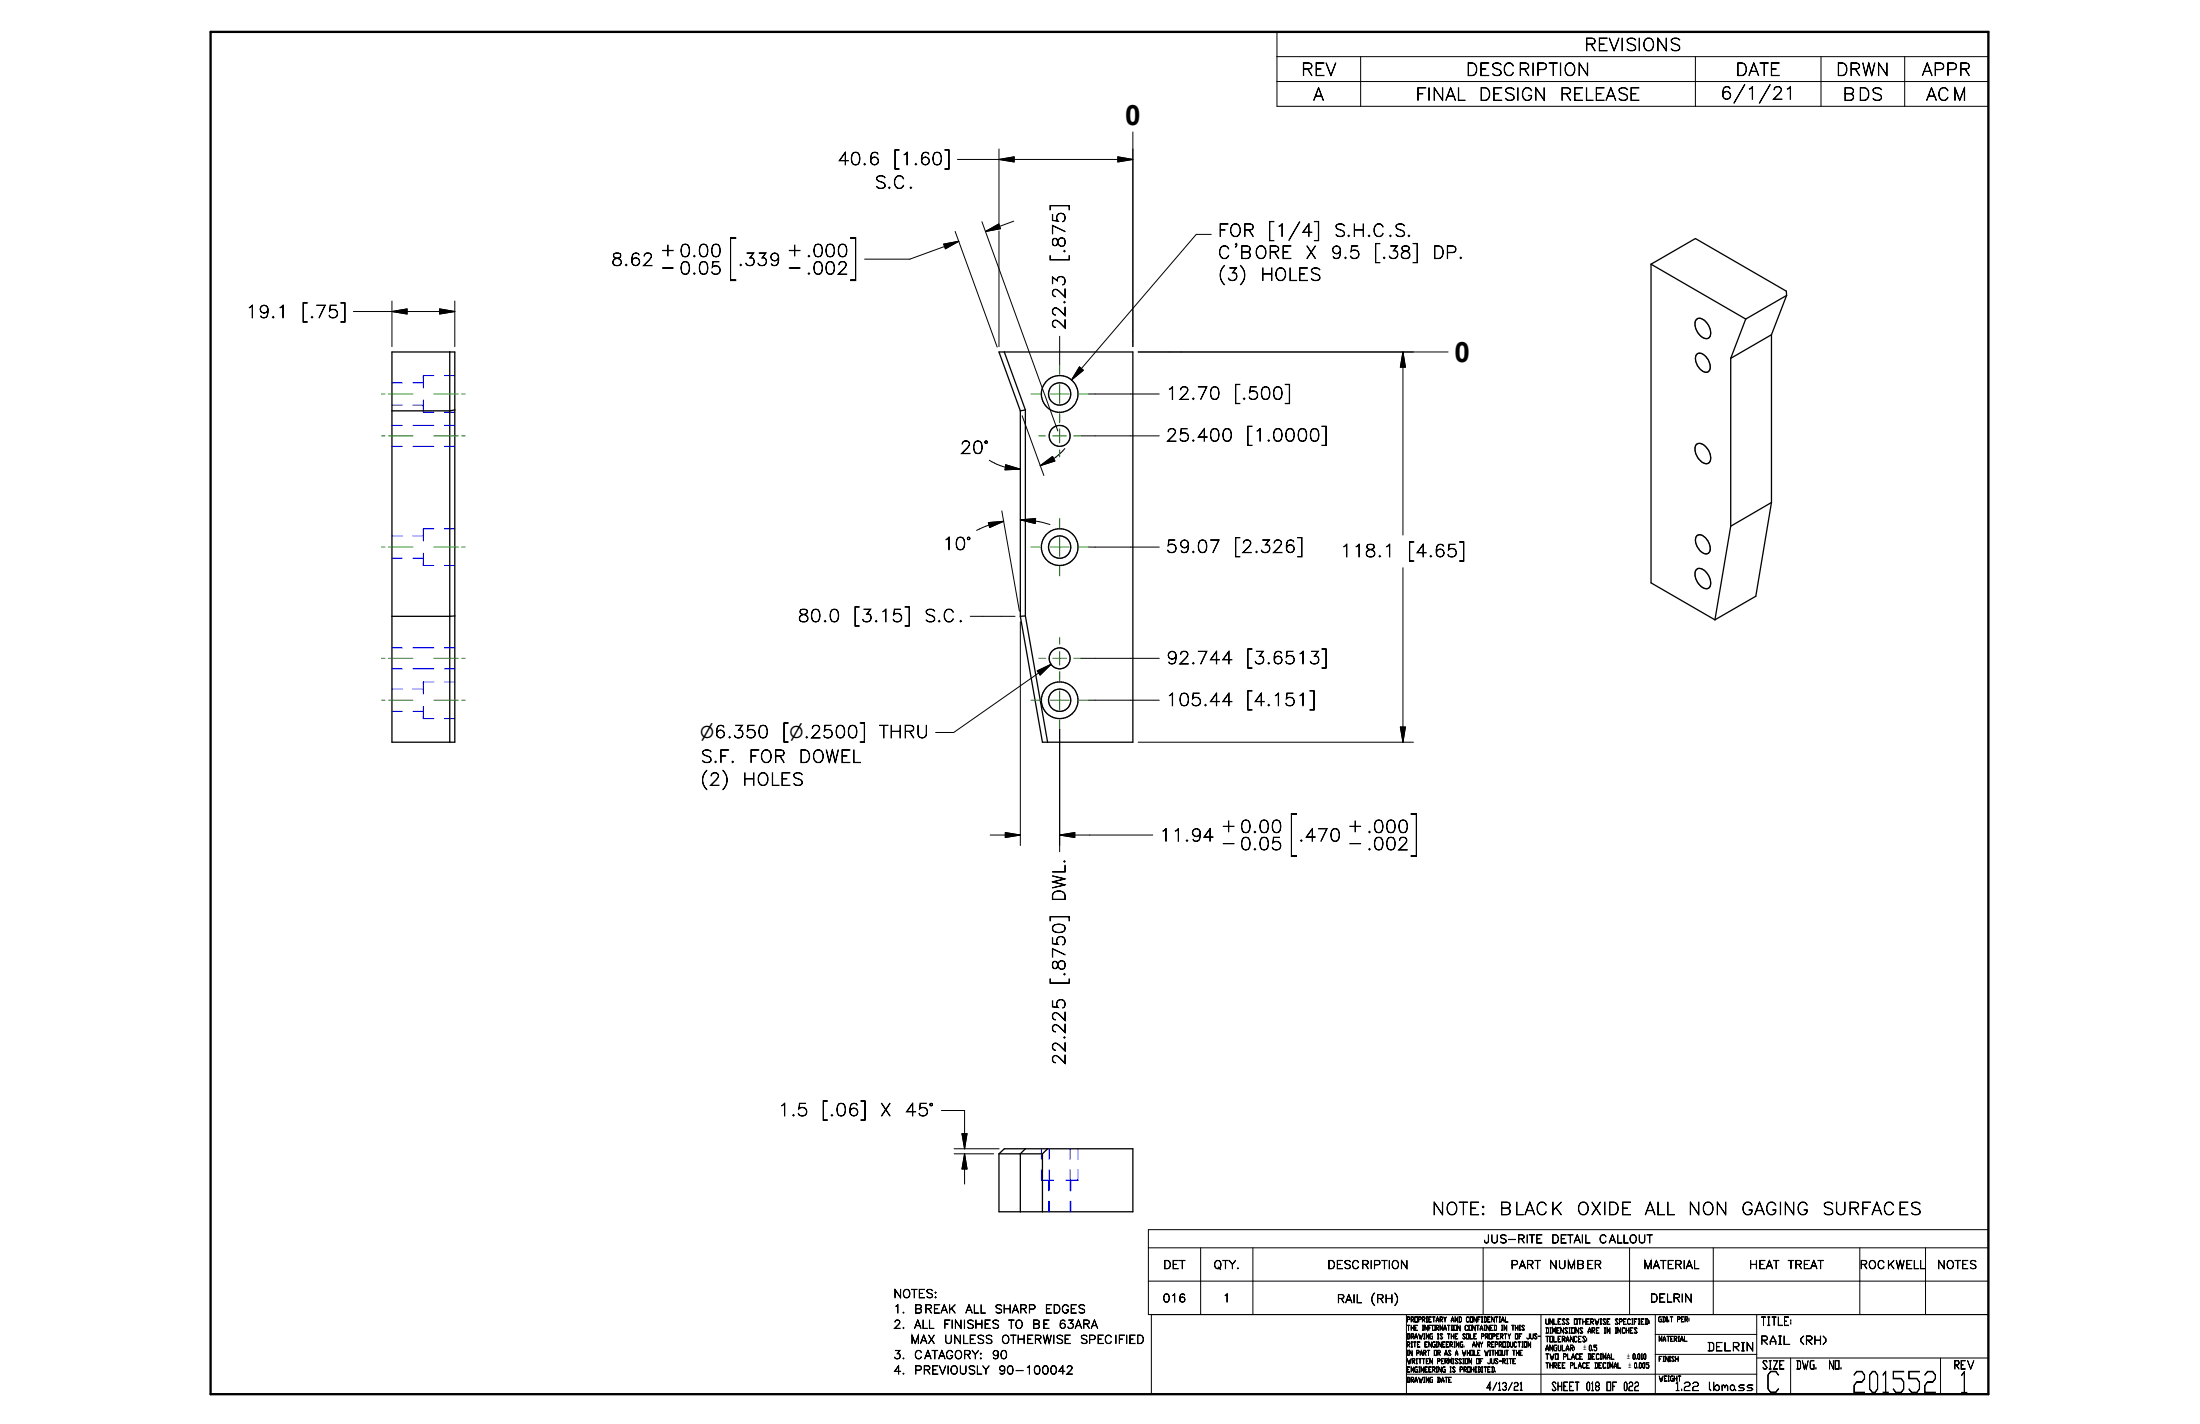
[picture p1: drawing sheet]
<svg xmlns="http://www.w3.org/2000/svg" width="432mm" height="279mm" viewBox="0 0 432 279" stroke-linecap="round" stroke-linejoin="round" font-family="sans-serif">
<g fill="none" stroke="#000" stroke-width=".25">
<path d="M324.1 51.8l8.7-5 17.8 10.3 .1 .9M324.1 51.8v62.6l12.5 7.2M324.1 51.8l18.5 10.8M350.7 58l-3 7.7M350.7 58l-8.1 4.6M76.9 69.1h12.4v76.5h-12.4zM88.3 69.1v76.5M197.1 69.1l4.2 11.3M333 69.6a1.26 1.26 0 0 1 1.9 .5 2.14 2.14 0 0 1 .3 2.9 2.32 2.32 0 0 1-2.4-2.2v-.9zM333 62.7a1.47 1.47 0 0 1 2 .7 2.34 2.34 0 0 1 .4 2.9 1.88 1.88 0 0 1-2.3-1.2 2.16 2.16 0 0 1-.1-2.4zM339.7 70.3v32.9M342.6 62.6l-2.9 7.7"/>
<path d="M347.7 65.7v32.9M347.7 65.7l-8 4.6M89.3 80.4l-1 .2h-11.4M200.3 80.6l-4.2-11.5h26.3v76.5h-17.8l-4.3-24.7M200.3 80.6v40.3M201.3 80.4l-1 .2M201.3 80.4v40.5M333 87.2a1.71 1.71 0 0 1 2.2 1 2.14 2.14 0 0 1 .2 2.6 1.82 1.82 0 0 1-2.3-1.2 2.16 2.16 0 0 1-.1-2.4zM347.7 98.6l-3.1 18.4-8 4.6M347.7 98.6l-8 4.6M333 111.7a1.46 1.46 0 0 1 2 .8 2.34 2.34 0 0 1 .4 2.9 1.88 1.88 0 0 1-2.3-1.2 2.15 2.15 0 0 1-.1-2.5zM333.1 105.1a1.65 1.65 0 0 1 2.1 1 1.79 1.79 0 0 1 0 2.5 2.09 2.09 0 0 1-2.2-1.6 1.71 1.71 0 0 1 .1-1.9z"/>
<path d="M339.7 103.2l-3.1 18.4M89.3 120.9h-12.4M201.3 120.9h-1M201.3 120.9l4.3 24.7M196.1 226.4l1-1h25.3v12.4h-26.3zM196.1 226.4h8.5M201.3 225.4l-1 1v11.4M204.6 226.4v11.4M205.6 225.4l-1 1"/>
<circle cx="208" cy="77.3" r="3.6"/>
<circle cx="208" cy="77.3" r="2.19"/>
<circle cx="208" cy="85.5" r="2.05"/>
<circle cx="208" cy="107.4" r="3.6"/>
<circle cx="208" cy="107.4" r="2.18"/>
<circle cx="208" cy="129.2" r="2.05"/>
<circle cx="208" cy="137.4" r="3.6"/>
<circle cx="208" cy="137.4" r="2.19"/>
</g>
<g fill="none" stroke="#00f" stroke-width=".2">
<path d="M76.9 79.5h2.1M76.9 75.1h2.1M81 79.5h2.1M81 75.1h2.1M83.1 78.5v2.4M85.2 73.7h-2.1v2.4M87.2 73.7h2.1M76.9 87.6h2.1M76.9 83.5h2.1M81 87.6h4.2M81 83.5h4.2M83.1 80.9h.1"/>
<path d="M83.1 80.9h2.1M87.2 80.9h2.1M87.2 87.6h2.1M87.2 83.5h2.1M76.9 109.5h2.1M76.9 105.2h2.1M81 109.5h2.1M81 105.2h2.1M83.1 103.8h.1M83.1 103.8v2.3M83.1 108.5v2.5h2.1M83.1 103.8h2.1"/>
<path d="M87.2 111h2.1M87.2 103.8h2.1M76.9 139.6h2.1M76.9 135.2h2.1M76.9 131.2h2.1M76.9 127.1h2.1M81 139.6h2.1M81 135.2h2.1M81 131.2h4.2M81 127.1h4.2M83.1 138.6v2.4h2.1M85.2 133.8h-2.1v2.4"/>
<path d="M87.2 133.8h2.1M87.2 131.2h2.1M87.2 127.1h2.1M87.2 141h2.1M204.4 231.6h.1M204.4 231.6h2.4M204.4 225.4v2.1M204.4 229.5v2.1M205.8 231.6v2M205.8 235.7v2.1M205.9 225.4v2.1M205.9 229.5v4.1"/>
<path d="M205.9 235.7v2.1M210 225.4v2.1M210 229.5v4.1M210 235.7v2.1M210.2 231.6v2M210.2 235.7v2.1M211.6 229.5v2.1h-2.4M211.6 225.4v2.1"/>
</g>
<path d="M41.3 6.3h349v267.3h-349z" fill="none" stroke="#000" stroke-width=".46"/>
<g fill="none" stroke="#000" stroke-width=".2">
<path d="M250.6 6.3h139.7v14.6h-139.7zM250.6 11.1h139.7M250.6 16h139.7M267.1 11.1v9.8M332.8 11.1v9.8M357.4 11.1v9.8M373.8 11.1v9.8M187.9 31.3h34.5M196.1 31.3l2.9-.5v1zM196.1 29.2v15.1M219.4 30.8l3 .5-3 .5zM222.4 25.9v42.1"/>
<path d="M76.9 59.1v8.9M89.3 59.1v8.9M185.2 47.9l3-.6-2.6 1.5zM187.5 45.4l8.2 22.7M188.2 47.3l-9.6 3.5h-8.9M192.7 43.5l12.3 33.7M193.4 45.4l2.6-1.4 .4 .9zM196.1 45.3v22.7M199 43.4l-5.6 2M237.7 46h-2.9l-24.5 28.6M69.4 61.1h19.9M76.9 61.1l3-.5v1z"/>
<path d="M86.3 60.6l3 .5-3 .5zM205 77.4l2.6 7.2M208 66v5.6M211.9 72l.7 .6-2.3 2zM213.6 77.3h13.9M223.4 69.1h60.8M275.4 69.1v35.9M275.4 69.1l.4 2.9h-.9zM194.2 90.3l2.6 1.2 3.5 .6M197.4 91.2l2.9 .9-3 .1zM200.6 81.6l4.3 11.7M204.2 91.4l2.4-1.8 .4 .9z"/>
<path d="M209 88l-2.2 2-2.6 1.4M212.1 85.5h15.4M194 102.5l3-.2-2.8 1.2zM196.6 100.2l3.5 19.7M197 102.3a17.3 17.3 0 0 0-4.7 1.5l-.6 .3M200.3 102a18.5 18.5 0 0 1 5.8 .9M200.3 102l3-.3-.1 1zM213.6 107.3h13.9M275.4 111.4v34.2M190.4 120.9h8.8M200.3 122v43.9M203.6 131.6l2.7-1.3-2.2 2.2z"/>
<path d="M206.3 130.3l-19.1 13.4h-3.6M212.1 129.2h15.4M213.6 137.4h13.9M208 143.1v24M223.4 145.6h54M274.9 142.7h.9l-.4 2.9zM194.3 163.8h6M197.3 163.4l3 .4-3 .5zM208 163.8h18.3M208 163.8l2.9-.4v.9zM184.8 217.9h4.5v7.5M187.3 226.4h7.7"/>
<path d="M187.3 225.4h8.8M188.8 222.4h1l-.5 3zM189.3 226.4v5.9M189.3 226.4l.5 3h-1zM225.4 244.8h164.9M225.4 251.4h164.9M226 257.9v15.7h164.3v-32.3h-164.9v16.6h164.9M235.7 244.8v13.1M245.9 244.8v13.1M276 257.9v15.7M291.1 244.8v13.1M302.4 257.9v15.7"/>
<path d="M319.8 244.8v13.1M324.9 257.9v15.7M336.3 244.8v13.1M344.8 257.9v15.7M365 244.8v13.1M377.9 244.8v13.1M276 269.6h68.8M324.9 261.8h19.9M324.9 265.7h19.9M344.8 266.5h45.5M351.4 266.5v7.1M380.9 266.5v7.1"/>
</g>
<g fill="#000" stroke="#000" stroke-width=".2">
<path d="M196.1 31.3l2.9-.5v1zM219.4 30.8l3 .5-3 .5zM185.2 47.9l3-.6-2.6 1.5zM193.4 45.4l2.6-1.4 .4 .9zM76.9 61.1l3-.5v1zM86.3 60.6l3 .5-3 .5zM211.9 72l.7 .6-2.3 2zM275.4 69.1l.4 2.9h-.9zM197.4 91.2l2.9 .9-3 .1zM204.2 91.4l2.4-1.8 .4 .9zM194 102.5l3-.2-2.8 1.2zM200.3 102l3-.3-.1 1z"/>
<path d="M203.6 131.6l2.7-1.3-2.2 2.2zM274.9 142.7h.9l-.4 2.9zM197.3 163.4l3 .4-3 .5zM208 163.8l2.9-.4v.9zM188.8 222.4h1l-.5 3zM189.3 226.4l.5 3h-1z"/>
</g>
<g fill="none" stroke="#23a718" stroke-width=".2">
<path d="M74.9 77.3h.7M76.2 77.3h4.8M85.2 77.3h4.8M90.6 77.3h.7M202.3 77.3h1.9M206.1 77.3h3.8M208 71.6v1.9M208 75.4v3.8M211.7 77.3h1.9M74.9 85.5h.7M76.2 85.5h4.8M85.2 85.5h4.8"/>
<path d="M90.6 85.5h.7M203.9 85.5h1.3M206.6 85.5h2.8M208 81.1v1.8M208 84.1v2.8M208 88.3v1.3M210.7 85.5h1.4M74.9 107.3h.7M76.2 107.3h4.8M85.2 107.3h4.8M90.6 107.3h.7M202.3 107.3h1.9"/>
<path d="M206.1 107.3h3.8M208 101.7v1.9M208 105.5v3.7M208 111.1v1.9M211.7 107.3h1.9M74.9 137.4h.7M74.9 129.2h.7M76.2 137.4h4.8M76.2 129.2h4.8M85.2 137.4h4.8M85.2 129.2h4.8M90.6 137.4h.7"/>
<path d="M90.6 129.2h.7M202.3 137.4h1.9M203.9 129.2h1.3M206.1 137.4h3.8M206.6 129.2h2.8M208 125v1.4M208 127.8v2.7M208 131.7v1.9M208 135.5v3.8M210.7 129.2h1.4M211.7 137.4h1.9M208 141.2v1.9"/>
</g>
<g font-size="7.4">
<text x="142.9" y="53.2">[</text>
<text x="166.6" y="53.2">]</text>
<text x="253" y="166.2">[</text>
<text x="276.6" y="166.2">]</text>
</g>
<g font-size="5.7">
<text x="346.5" y="273.2">C</text>
<text x="363.4" y="273.2">201552</text>
<text x="384.5" y="273.3">1</text>
</g>
<g font-size="5.5">
<text x="220.8" y="24.6">0</text>
<text x="285.5" y="71">0</text>
</g>
<g font-size="3.3">
<text x="310.9" y="9.9">REVISIONS</text>
<text x="255.4" y="14.8">REV</text>
<text x="287.7" y="14.8">DESCRIPTION</text>
<text x="340.6" y="14.8">DATE</text>
<text x="360.3" y="14.8">DRWN</text>
<text x="377.2" y="14.8">APPR</text>
<text x="257.7" y="19.7">A</text>
<text x="277.8" y="19.7">FINAL</text>
<text x="290.2" y="19.7">DESIGN</text>
<text x="306.1" y="19.7">RELEASE</text>
<text x="337.7" y="19.5">6/1/21</text>
<text x="361.7" y="19.7">BDS</text>
<text x="378" y="19.7">ACM</text>
<text x="164.4" y="32.3">40.6</text>
<text x="175.3" y="32.3">[1.60]</text>
<text x="171.6" y="37">S.C.</text>
<text x="239" y="46.4">FOR</text>
<text x="248.8" y="46.4">[1/4]</text>
<text x="261.7" y="46.4">S.H.C.S.</text>
<text x="119.9" y="52.1">8.62</text>
<text x="129.5" y="53.6">- 0.05</text>
<text x="129.5" y="50.2">+ 0.00</text>
<text x="144.8" y="52.1">.339</text>
<text x="154.4" y="53.6">- .002</text>
<text x="154.4" y="50.2">+ .000</text>
<text x="209" y="51.3" transform="rotate(-90 209 51.3)">[.875]</text>
<text x="239" y="50.7">C'BORE</text>
<text x="256.2" y="50.7">X</text>
<text x="261.1" y="50.7">9.5</text>
<text x="269.6" y="50.7">[.38]</text>
<text x="281.1" y="50.7">DP.</text>
<text x="239" y="55">(3)</text>
<text x="247.4" y="55">HOLES</text>
<text x="48.2" y="62.4">19.1</text>
<text x="59.1" y="62.4">[.75]</text>
<text x="209" y="64.7" transform="rotate(-90 209 64.7)">22.23</text>
<text x="228.8" y="78.4">12.70</text>
<text x="242.2" y="78.4">[.500]</text>
<text x="188.4" y="89">20°</text>
<text x="228.8" y="86.6">25.400</text>
<text x="244.6" y="86.6">[1.0000]</text>
<text x="185" y="107.9">10°</text>
<text x="228.8" y="108.4">59.07</text>
<text x="242.2" y="108.4">[2.326]</text>
<text x="263" y="109.3">118.1</text>
<text x="276.3" y="109.3">[4.65]</text>
<text x="156.5" y="122">80.0</text>
<text x="167.5" y="122">[3.15]</text>
<text x="181.3" y="122">S.C.</text>
<text x="228.8" y="130.3">92.744</text>
<text x="244.6" y="130.3">[3.6513]</text>
<text x="228.8" y="138.5">105.44</text>
<text x="244.6" y="138.5">[4.151]</text>
<text x="137.4" y="149.6">S.F.</text>
<text x="146.9" y="149.6">FOR</text>
<text x="153.5" y="144.8">[n.2500]</text>
<text x="156.7" y="149.6">DOWEL</text>
<text x="172.5" y="144.8">THRU</text>
<text x="137.4" y="154.1">(2)</text>
<text x="145.7" y="154.1">HOLES</text>
<text x="227.5" y="165.1">11.94</text>
<text x="239.6" y="166.6">- 0.05</text>
<text x="239.6" y="163.2">+ 0.00</text>
<text x="254.8" y="165.1">.470</text>
<text x="264.5" y="166.6">- .002</text>
<text x="264.5" y="163.2">+ .000</text>
<text x="209" y="177" transform="rotate(-90 209 177)">DWL.</text>
<text x="209" y="193.3" transform="rotate(-90 209 193.3)">[.8750]</text>
<text x="209" y="209" transform="rotate(-90 209 209)">22.225</text>
<text x="152.7" y="218.9">1.5</text>
<text x="161.2" y="218.9">[.06]</text>
<text x="172.7" y="218.9">X</text>
<text x="177.6" y="218.9">45°</text>
<text x="281" y="238.3">NOTE:</text>
<text x="294.3" y="238.3">BLACK</text>
<text x="309.5" y="238.3">OXIDE</text>
<text x="322.8" y="238.3">ALL</text>
<text x="331.3" y="238.3">NON</text>
<text x="341.7" y="238.3">GAGING</text>
<text x="357.6" y="238.3">SURFACES</text>
</g>
<text font-size="3.2" x="137.4" y="144.8">n6.350</text>
<g font-size="2.3">
<text x="345.5" y="260.1">TITLE:</text>
<text x="345.5" y="263.8">RAIL</text>
<text x="353.2" y="263.8">(RH)</text>
<text x="335" y="265.1">DELRIN</text>
<text x="345.8" y="268.6">SIZE</text>
<text x="352.5" y="268.6">DWG.</text>
<text x="358.9" y="268.6">NO.</text>
<text x="383.5" y="268.6">REV</text>
<text x="304.5" y="272.8">SHEET 018 OF 022</text>
<text x="328.7" y="272.8">1.22</text>
<text x="335.2" y="272.8">lbmass</text>
</g>
<g font-size="2.2">
<text x="291.2" y="243.9">JUS-RITE</text>
<text x="304.5" y="243.9">DETAIL</text>
<text x="313.8" y="243.9">CALLOUT</text>
<text x="228.3" y="248.9">DET</text>
<text x="238.2" y="248.9">QTY.</text>
<text x="260.5" y="248.9">DESCRIPTION</text>
<text x="296.5" y="248.9">PART</text>
<text x="304" y="248.9">NUMBER</text>
<text x="322.5" y="248.9">MATERIAL</text>
<text x="343.3" y="248.9">HEAT</text>
<text x="350.9" y="248.9">TREAT</text>
<text x="365" y="248.9">ROCKWELL</text>
<text x="380.2" y="248.9">NOTES</text>
<text x="175.3" y="254.6">NOTES:</text>
<text x="175.3" y="257.6">1.</text>
<text x="179.4" y="257.6">BREAK</text>
<text x="189.5" y="257.6">ALL</text>
<text x="195.2" y="257.6">SHARP</text>
<text x="205.1" y="257.6">EDGES</text>
<text x="228.2" y="255.5">016</text>
<text x="240" y="255.5">1</text>
<text x="262.4" y="255.6">RAIL</text>
<text x="268.9" y="255.6">(RH)</text>
<text x="323.9" y="255.5">DELRIN</text>
<text x="175.3" y="260.6">2.</text>
<text x="178.7" y="263.6">MAX</text>
<text x="179.4" y="260.6">ALL</text>
<text x="185.1" y="260.6">FINISHES</text>
<text x="185.3" y="263.6">UNLESS</text>
<text x="196.5" y="263.6">OTHERWISE</text>
<text x="197.9" y="260.6">TO</text>
<text x="202.6" y="260.6">BE</text>
<text x="207.8" y="260.6">63ARA</text>
<text x="211.9" y="263.6">SPECIFIED</text>
<text x="175.3" y="266.6">3.</text>
<text x="175.3" y="269.6">4.</text>
<text x="179.4" y="266.6">CATAGORY:</text>
<text x="179.4" y="269.6">PREVIOUSLY</text>
<text x="194.6" y="266.6">90</text>
<text x="195.9" y="269.6">90-100042</text>
</g>
<text font-size="2.1" x="291.7" y="272.8">4/13/21</text>
<g font-size="1.5">
<text x="303.3" y="259.8">UNLESS OTHERWISE SPECIFIED:</text>
<text x="303.3" y="261.6">DIMENSIONS ARE IN INCHES</text>
<text x="303.3" y="263.3">TOLERANCES:</text>
<text x="303.3" y="265">ANGULAR:</text>
<text x="303.3" y="266.7">TWO PLACE DECIMAL</text>
<text x="303.3" y="268.4">THREE PLACE DECIMAL</text>
</g>
<g font-size="1.4">
<text x="276.1" y="259.4">PROPRIETARY AND CONFIDENTIAL</text>
<text x="276.1" y="261">THE INFORMATION CONTAINED IN THIS</text>
<text x="276.1" y="262.7">DRAWING IS THE SOLE PROPERTY OF JUS-</text>
<text x="325.4" y="259.3">GD&amp;T PER:</text>
<text x="325.5" y="263.2">MATERIAL</text>
<text x="276.1" y="264.3">RITE ENGINEERING.</text>
<text x="276.1" y="267.5">WRITTEN PERMISSION OF JUS-RITE</text>
<text x="276.1" y="269.2">ENGINEERING IS PROHIBITED.</text>
<text x="276.1" y="265.9">IN PART OR AS A WHOLE WITHOUT THE</text>
<text x="288.9" y="264.3">ANY REPRODUCTION</text>
<text x="310.8" y="265">`0.5</text>
<text x="319.4" y="266.7">`0.010</text>
<text x="319.7" y="268.4">`0.005</text>
<text x="325.5" y="267.1">FINISH</text>
<text x="276.1" y="271.2">DRAWING DATE</text>
<text x="325.5" y="271">WEIGHT</text>
</g>
</svg>
